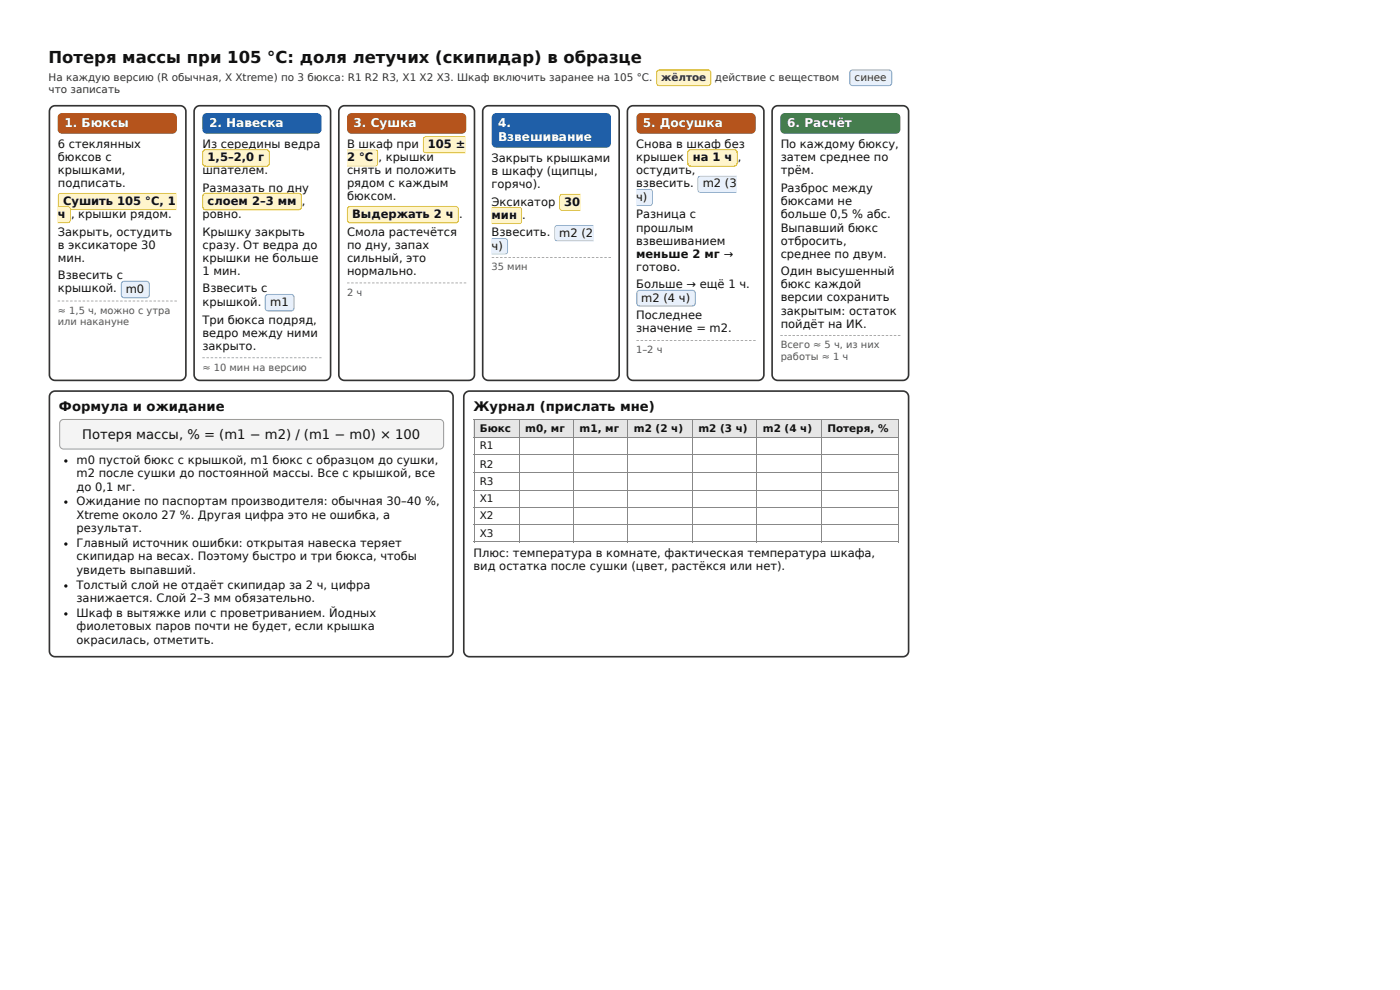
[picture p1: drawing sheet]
<svg xmlns="http://www.w3.org/2000/svg" width="297mm" height="210mm" viewBox="0 0 297 210" stroke-linecap="round" stroke-linejoin="round" font-family="sans-serif">
<path d="M139.6 15l.5-.2h10.3a.7 .7 0 0 1 .7 .7v2.1a.7 .7 0 0 1-.7 .7h-10.3a.7 .7 0 0 1-.7-.7v-2.1z" fill="#fff5cc"/>
<path d="M139.6 15l.5-.1h10.3a.61 .61 0 0 1 .6 .6v2.1a.61 .61 0 0 1-.6 .6h-10.3a.61 .61 0 0 1-.6-.6v-2.1z" fill="none" stroke="#d4b400" stroke-width=".21"/>
<path d="M180.6 15l.5-.2h7.7a.7 .7 0 0 1 .7 .7v2.1a.7 .7 0 0 1-.7 .7h-7.7a.7 .7 0 0 1-.7-.7v-2.1z" fill="#e8f0fb"/>
<path d="M180.7 15l.4-.1h7.7a.61 .61 0 0 1 .6 .6v2.1a.61 .61 0 0 1-.6 .6h-7.7a.61 .61 0 0 1-.6-.6v-2.1z" fill="none" stroke="#7a9cc6" stroke-width=".21"/>
<path d="M10.9 83.4l.8-.4h83.3a1.22 1.22 0 0 1 1.2 1.3v53.9a1.22 1.22 0 0 1-1.2 1.3h-83.3a1.22 1.22 0 0 1-1.2-1.3v-53.9z" fill="none" stroke="#333" stroke-width=".35"/>
<path d="M12.9 89.3l.6-.2h79.9a.84 .84 0 0 1 .8 .8v4.6a.84 .84 0 0 1-.8 .9h-79.9a.84 .84 0 0 1-.8-.9v-4.6z" fill="#f4f4f4"/>
<path d="M12.9 89.3l.6-.2h79.9a.84 .84 0 0 1 .8 .8v4.6a.84 .84 0 0 1-.8 .9h-79.9a.84 .84 0 0 1-.8-.9v-4.6z" fill="none" stroke="#999" stroke-width=".21"/>
<g fill="#111">
<circle cx="14" cy="97.9" r=".35"/>
<circle cx="14" cy="106.6" r=".35"/>
<circle cx="14" cy="115.5" r=".35"/>
<circle cx="14" cy="124.4" r=".35"/>
<circle cx="14" cy="130.4" r=".35"/>
</g>
<path d="M98.9 83.4l.8-.4h92.1a1.22 1.22 0 0 1 1.2 1.3v53.9a1.22 1.22 0 0 1-1.2 1.3h-92.1a1.22 1.22 0 0 1-1.2-1.3v-53.9z" fill="none" stroke="#333" stroke-width=".35"/>
<g fill="#e6e6e6">
<path d="M100.6 89.2h9.8v3.6h-9.8z"/>
<path d="M110.4 89.2h11.5v3.6h-11.5z"/>
<path d="M121.9 89.2h11.5v3.6h-11.5z"/>
<path d="M133.4 89.2h13.7v3.6h-13.7z"/>
<path d="M147.1 89.2h13.7v3.6h-13.7z"/>
<path d="M160.8 89.2h13.7v3.6h-13.7z"/>
<path d="M174.5 89.2h16.4v3.6h-16.4z"/>
</g>
<g fill="none" stroke="#888" stroke-width=".21">
<path d="M100.6 89.1h90.3M100.6 92.9h90.3M100.6 96.6h90.3M100.7 89v26.2M110.3 89v26.2M121.8 89v26.2M133.3 89v26.2M147.1 89v26.2M160.8 89v26.2M174.6 89v26.2M190.8 89v26.2M100.6 100.2h90.3"/>
<path d="M100.6 104.1h90.3M100.6 107.8h90.3M100.6 111.4h90.3M100.6 115.1h90.3"/>
</g>
<path d="M10.9 22.8l.8-.3h26.6a1.22 1.22 0 0 1 1.2 1.2v55.9a1.22 1.22 0 0 1-1.2 1.2h-26.6a1.22 1.22 0 0 1-1.2-1.2v-55.9z" fill="none" stroke="#333" stroke-width=".35"/>
<path d="M12.5 24.3l.7-.3h23.4a.93 .93 0 0 1 1 1v2.5a.93 .93 0 0 1-1 .9h-23.4a.93 .93 0 0 1-1-.9v-2.5z" fill="#b5541c"/>
<path d="M12.2 63.8h.6v.2h-.6zM13.1 63.8h.5v.2h-.5zM14 63.8h.5v.2h-.5zM14.9 63.8h.5v.2h-.5zM15.8 63.8h.5v.2h-.5zM16.7 63.8h.5v.2h-.5zM17.6 63.8h.5v.2h-.5zM18.4 63.8h.6v.2h-.6zM19.3 63.8h.5v.2h-.5zM20.2 63.8h.5v.2h-.5zM21.1 63.8h.5v.2h-.5zM22 63.8h.5v.2h-.5zM22.9 63.8h.5v.2h-.5zM23.8 63.8h.5v.2h-.5zM24.6 63.8h.6v.2h-.6zM25.5 63.8h.5v.2h-.5zM26.4 63.8h.5v.2h-.5zM27.3 63.8h.5v.2h-.5zM28.2 63.8h.5v.2h-.5zM29.1 63.8h.5v.2h-.5zM30 63.8h.5v.2h-.5zM30.8 63.8h.6v.2h-.6zM31.7 63.8h.5v.2h-.5zM32.6 63.8h.5v.2h-.5zM33.5 63.8h.5v.2h-.5zM34.4 63.8h.5v.2h-.5zM35.3 63.8h.5v.2h-.5zM36.2 63.8h.5v.2h-.5zM37 63.8h.6v.2h-.6z" fill="#999"/>
<path d="M12.4 41.2l.5-.2h24.5v3.6h-24.5a.7 .7 0 0 1-.7-.7v-2.2z" fill="#fff5cc"/>
<g fill="#d4b400">
<path d="M12.2 41h25.2v.4h-25.2z"/>
<path d="M12.2 44.1h25.2v.5h-25.2z"/>
<path d="M12.2 41h.5v3.6h-.5z"/>
</g>
<path d="M12.2 43.8h2.1a.7 .7 0 0 1 .7 .7v2.2a.7 .7 0 0 1-.7 .7h-2.1z" fill="#fff5cc"/>
<g fill="#d4b400">
<path d="M12.2 43.8h2.8v.4h-2.8z"/>
<path d="M12.2 46.9h2.8v.5h-2.8z"/>
<path d="M14.5 43.8h.5v3.6h-.5z"/>
</g>
<path d="M25.9 59.9l.5-.3h4.7a.7 .7 0 0 1 .7 .7v2.3a.7 .7 0 0 1-.7 .7h-4.7a.7 .7 0 0 1-.7-.7v-2.3z" fill="#e8f0fb"/>
<path d="M26 59.9l.4-.2h4.7a.61 .61 0 0 1 .6 .6v2.3a.61 .61 0 0 1-.6 .6h-4.7a.61 .61 0 0 1-.6-.6v-2.3z" fill="none" stroke="#7a9cc6" stroke-width=".21"/>
<path d="M41.6 22.8l.8-.3h26.6a1.22 1.22 0 0 1 1.2 1.2v55.9a1.22 1.22 0 0 1-1.2 1.2h-26.6a1.22 1.22 0 0 1-1.2-1.2v-55.9z" fill="none" stroke="#333" stroke-width=".35"/>
<path d="M43.2 24.3l.7-.3h23.5a.93 .93 0 0 1 .9 1v2.5a.93 .93 0 0 1-.9 .9h-23.5a.93 .93 0 0 1-.9-.9v-2.5z" fill="#1f5fa8"/>
<path d="M43 75.9h.5v.2h-.5zM43.9 75.9h.5v.2h-.5zM44.7 75.9h.6v.2h-.6zM45.6 75.9h.6v.2h-.6zM46.5 75.9h.5v.2h-.5zM47.4 75.9h.5v.2h-.5zM48.3 75.9h.5v.2h-.5zM49.2 75.9h.5v.2h-.5zM50.1 75.9h.5v.2h-.5zM50.9 75.9h.6v.2h-.6zM51.8 75.9h.6v.2h-.6zM52.7 75.9h.5v.2h-.5zM53.6 75.9h.5v.2h-.5zM54.5 75.9h.5v.2h-.5zM55.4 75.9h.5v.2h-.5zM56.3 75.9h.5v.2h-.5zM57.1 75.9h.6v.2h-.6zM58 75.9h.6v.2h-.6zM58.9 75.9h.5v.2h-.5zM59.8 75.9h.5v.2h-.5zM60.7 75.9h.5v.2h-.5zM61.6 75.9h.5v.2h-.5zM62.5 75.9h.5v.2h-.5zM63.3 75.9h.6v.2h-.6zM64.2 75.9h.6v.2h-.6zM65.1 75.9h.5v.2h-.5zM66 75.9h.5v.2h-.5zM66.9 75.9h.5v.2h-.5zM67.8 75.9h.5v.2h-.5z" fill="#999"/>
<path d="M43.2 31.9l.5-.2h12.9a.7 .7 0 0 1 .7 .7v2.3a.7 .7 0 0 1-.7 .7h-12.9a.7 .7 0 0 1-.7-.7v-2.3z" fill="#fff5cc"/>
<path d="M43.2 32l.5-.2h12.9a.61 .61 0 0 1 .6 .6v2.3a.61 .61 0 0 1-.6 .6h-12.9a.61 .61 0 0 1-.6-.6v-2.3z" fill="none" stroke="#d4b400" stroke-width=".21"/>
<path d="M43.2 41.2l.5-.2h19.7a.7 .7 0 0 1 .7 .7v2.2a.7 .7 0 0 1-.7 .7h-19.7a.7 .7 0 0 1-.7-.7v-2.2z" fill="#fff5cc"/>
<path d="M43.2 41.2l.5-.1h19.7a.61 .61 0 0 1 .6 .6v2.2a.61 .61 0 0 1-.6 .6h-19.7a.61 .61 0 0 1-.6-.6v-2.2z" fill="none" stroke="#d4b400" stroke-width=".21"/>
<path d="M56.4 62.6l.5-.2h4.9a.7 .7 0 0 1 .7 .7v2.3a.7 .7 0 0 1-.7 .7h-4.9a.7 .7 0 0 1-.7-.7v-2.3z" fill="#e8f0fb"/>
<path d="M56.5 62.7l.4-.2h4.9a.61 .61 0 0 1 .6 .6v2.3a.61 .61 0 0 1-.6 .6h-4.9a.61 .61 0 0 1-.6-.6v-2.3z" fill="none" stroke="#7a9cc6" stroke-width=".21"/>
<path d="M72.3 22.8l.9-.3h26.4a1.22 1.22 0 0 1 1.2 1.2v55.9a1.22 1.22 0 0 1-1.2 1.2h-26.4a1.22 1.22 0 0 1-1.2-1.2v-55.9z" fill="none" stroke="#333" stroke-width=".35"/>
<path d="M74 24.3l.6-.3h23.5a.93 .93 0 0 1 .9 1v2.5a.93 .93 0 0 1-.9 .9h-23.5a.93 .93 0 0 1-.9-.9v-2.5z" fill="#b5541c"/>
<path d="M73.7 60h.5v.2h-.5zM74.6 60h.5v.2h-.5zM75.5 60h.5v.2h-.5zM76.4 60h.5v.2h-.5zM77.3 60h.5v.2h-.5zM78.1 60h.6v.2h-.6zM79 60h.5v.2h-.5zM79.9 60h.5v.2h-.5zM80.8 60h.5v.2h-.5zM81.7 60h.5v.2h-.5zM82.6 60h.5v.2h-.5zM83.4 60h.6v.2h-.6zM84.3 60h.6v.2h-.6zM85.2 60h.5v.2h-.5zM86.1 60h.5v.2h-.5zM87 60h.5v.2h-.5zM87.9 60h.5v.2h-.5zM88.8 60h.5v.2h-.5zM89.6 60h.6v.2h-.6zM90.5 60h.6v.2h-.6zM91.4 60h.5v.2h-.5zM92.3 60h.5v.2h-.5zM93.2 60h.5v.2h-.5zM94.1 60h.5v.2h-.5zM95 60h.5v.2h-.5zM95.8 60h.6v.2h-.6zM96.7 60h.6v.2h-.6zM97.6 60h.5v.2h-.5zM98.5 60h.5v.2h-.5z" fill="#999"/>
<path d="M90 29.1l.5-.2h8.4v3.7h-8.4a.7 .7 0 0 1-.7-.7v-2.3z" fill="#fff5cc"/>
<g fill="#d4b400">
<path d="M89.8 28.9h9.1v.5h-9.1z"/>
<path d="M89.8 32.1h9.1v.5h-9.1z"/>
<path d="M89.8 28.9h.5v3.7h-.5z"/>
</g>
<path d="M73.7 31.7h5.9a.7 .7 0 0 1 .7 .7v2.3a.7 .7 0 0 1-.7 .7h-5.9z" fill="#fff5cc"/>
<g fill="#d4b400">
<path d="M73.7 31.7h6.6v.5h-6.6z"/>
<path d="M73.7 34.9h6.6v.5h-6.6z"/>
<path d="M79.9 31.7h.4v3.7h-.4z"/>
</g>
<path d="M73.9 44l.5-.2h22.4a.7 .7 0 0 1 .7 .7v2.2a.7 .7 0 0 1-.7 .7h-22.4a.7 .7 0 0 1-.7-.7v-2.2z" fill="#fff5cc"/>
<path d="M74 44l.4-.2h22.4a.61 .61 0 0 1 .6 .7v2.2a.61 .61 0 0 1-.6 .6h-22.4a.61 .61 0 0 1-.6-.6v-2.2z" fill="none" stroke="#d4b400" stroke-width=".21"/>
<path d="M102.9 22.8l.8-.3h26.6a1.22 1.22 0 0 1 1.2 1.2v55.9a1.22 1.22 0 0 1-1.2 1.2h-26.6a1.22 1.22 0 0 1-1.2-1.2v-55.9z" fill="none" stroke="#333" stroke-width=".35"/>
<path d="M104.7 24.3l.7-.3h23.4a.93 .93 0 0 1 1 1v5.4a.93 .93 0 0 1-1 1h-23.4a.93 .93 0 0 1-1-1v-5.4z" fill="#1f5fa8"/>
<path d="M104.4 54.6h.6v.2h-.6zM105.3 54.6h.6v.2h-.6zM106.2 54.6h.5v.2h-.5zM107.1 54.6h.5v.2h-.5zM108 54.6h.5v.2h-.5zM108.9 54.6h.5v.2h-.5zM109.8 54.6h.5v.2h-.5zM110.6 54.6h.6v.2h-.6zM111.5 54.6h.6v.2h-.6zM112.4 54.6h.5v.2h-.5zM113.3 54.6h.5v.2h-.5zM114.2 54.6h.5v.2h-.5zM115.1 54.6h.5v.2h-.5zM116 54.6h.5v.2h-.5zM116.8 54.6h.6v.2h-.6zM117.7 54.6h.5v.2h-.5zM118.6 54.6h.5v.2h-.5zM119.5 54.6h.5v.2h-.5zM120.4 54.6h.5v.2h-.5zM121.3 54.6h.5v.2h-.5zM122.2 54.6h.5v.2h-.5zM123 54.6h.6v.2h-.6zM123.9 54.6h.5v.2h-.5zM124.8 54.6h.5v.2h-.5zM125.7 54.6h.5v.2h-.5zM126.6 54.6h.5v.2h-.5zM127.5 54.6h.5v.2h-.5zM128.4 54.6h.5v.2h-.5zM129.2 54.6h.6v.2h-.6z" fill="#999"/>
<path d="M119 41.3l.5-.2h3.9v3.7h-3.9a.7 .7 0 0 1-.7-.7v-2.3z" fill="#fff5cc"/>
<g fill="#d4b400">
<path d="M118.8 41.1h4.5v.5h-4.5z"/>
<path d="M118.8 44.3h4.5v.5h-4.5z"/>
<path d="M118.8 41.1h.4v3.7h-.4z"/>
</g>
<path d="M104.4 43.9h5.8a.7 .7 0 0 1 .7 .7v2.3a.7 .7 0 0 1-.7 .7h-5.8z" fill="#fff5cc"/>
<g fill="#d4b400">
<path d="M104.4 43.9h6.5v.5h-6.5z"/>
<path d="M104.4 47.1h6.5v.5h-6.5z"/>
<path d="M110.4 43.9h.5v3.7h-.5z"/>
</g>
<path d="M117.9 48l.5-.2h7.7v3.5h-7.7a.7 .7 0 0 1-.7-.7v-2.1z" fill="#e8f0fb"/>
<g fill="#7a9cc6">
<path d="M117.7 47.8h8.4v.5h-8.4z"/>
<path d="M117.7 50.8h8.4v.5h-8.4z"/>
<path d="M117.7 47.8h.5v3.5h-.5z"/>
</g>
<path d="M104.4 50.6h2.8a.7 .7 0 0 1 .7 .7v2.1a.7 .7 0 0 1-.7 .7h-2.8z" fill="#e8f0fb"/>
<g fill="#7a9cc6">
<path d="M104.4 50.6h3.5v.5h-3.5z"/>
<path d="M104.4 53.6h3.5v.5h-3.5z"/>
<path d="M107.4 50.6h.5v3.5h-.5z"/>
</g>
<path d="M133.6 22.8l.9-.3h26.5a1.22 1.22 0 0 1 1.2 1.2v55.9a1.22 1.22 0 0 1-1.2 1.2h-26.5a1.22 1.22 0 0 1-1.2-1.2v-55.9z" fill="none" stroke="#333" stroke-width=".35"/>
<path d="M135.4 24.3l.7-.3h23.5a.93 .93 0 0 1 .9 1v2.5a.93 .93 0 0 1-.9 .9h-23.5a.93 .93 0 0 1-.9-.9v-2.5z" fill="#b5541c"/>
<path d="M135.2 72.2h.5v.2h-.5zM136.1 72.2h.5v.2h-.5zM136.9 72.2h.6v.2h-.6zM137.8 72.2h.6v.2h-.6zM138.7 72.2h.5v.2h-.5zM139.6 72.2h.5v.2h-.5zM140.5 72.2h.5v.2h-.5zM141.4 72.2h.5v.2h-.5zM142.3 72.2h.5v.2h-.5zM143.1 72.2h.6v.2h-.6zM144 72.2h.6v.2h-.6zM144.9 72.2h.5v.2h-.5zM145.8 72.2h.5v.2h-.5zM146.7 72.2h.5v.2h-.5zM147.6 72.2h.5v.2h-.5zM148.5 72.2h.5v.2h-.5zM149.3 72.2h.6v.2h-.6zM150.2 72.2h.6v.2h-.6zM151.1 72.2h.5v.2h-.5zM152 72.2h.5v.2h-.5zM152.9 72.2h.5v.2h-.5zM153.8 72.2h.5v.2h-.5zM154.7 72.2h.5v.2h-.5zM155.5 72.2h.6v.2h-.6zM156.4 72.2h.6v.2h-.6zM157.3 72.2h.5v.2h-.5zM158.2 72.2h.5v.2h-.5zM159.1 72.2h.5v.2h-.5zM160 72.2h.5v.2h-.5z" fill="#999"/>
<path d="M146.2 31.9l.5-.2h9.3a.7 .7 0 0 1 .7 .7v2.3a.7 .7 0 0 1-.7 .7h-9.3a.7 .7 0 0 1-.7-.7v-2.3z" fill="#fff5cc"/>
<path d="M146.3 32l.4-.2h9.3a.61 .61 0 0 1 .6 .6v2.3a.61 .61 0 0 1-.6 .6h-9.3a.61 .61 0 0 1-.6-.6v-2.3z" fill="none" stroke="#d4b400" stroke-width=".21"/>
<path d="M148.3 37.5l.5-.2h7.7v3.7h-7.7a.7 .7 0 0 1-.7-.7v-2.3z" fill="#e8f0fb"/>
<g fill="#7a9cc6">
<path d="M148.1 37.3h8.4v.5h-8.4z"/>
<path d="M148.1 40.5h8.4v.5h-8.4z"/>
<path d="M148.1 37.3h.5v3.7h-.5z"/>
</g>
<path d="M135.1 40.1h2.9a.7 .7 0 0 1 .7 .7v2.3a.7 .7 0 0 1-.7 .7h-2.9z" fill="#e8f0fb"/>
<g fill="#7a9cc6">
<path d="M135.2 40.1h3.5v.5h-3.5z"/>
<path d="M135.2 43.3h3.5v.5h-3.5z"/>
<path d="M138.2 40.1h.5v3.7h-.5z"/>
</g>
<path d="M135.4 61.8l.5-.2h11.2a.7 .7 0 0 1 .6 .7v2.1a.7 .7 0 0 1-.6 .7h-11.2a.7 .7 0 0 1-.7-.7v-2.1z" fill="#e8f0fb"/>
<path d="M135.4 61.8l.5-.1h11.2a.61 .61 0 0 1 .6 .6v2.1a.61 .61 0 0 1-.6 .6h-11.2a.61 .61 0 0 1-.6-.6v-2.1z" fill="none" stroke="#7a9cc6" stroke-width=".21"/>
<path d="M164.3 22.8l.9-.3h26.6a1.22 1.22 0 0 1 1.2 1.2v55.9a1.22 1.22 0 0 1-1.2 1.2h-26.6a1.22 1.22 0 0 1-1.2-1.2v-55.9z" fill="none" stroke="#333" stroke-width=".35"/>
<path d="M166 24.3l.7-.3h23.6a.93 .93 0 0 1 .9 1v2.5a.93 .93 0 0 1-.9 .9h-23.6a.93 .93 0 0 1-1-.9v-2.5z" fill="#3a7d44"/>
<path d="M165.7 71.2h.6v.1h-.6zM166.6 71.2h.5v.1h-.5zM167.5 71.2h.5v.1h-.5zM168.3 71.2h.5v.1h-.5zM169.2 71.2h.5v.1h-.5zM170 71.2h.6v.1h-.6zM170.9 71.2h.5v.1h-.5zM171.8 71.2h.5v.1h-.5zM172.6 71.2h.5v.1h-.5zM173.5 71.2h.5v.1h-.5zM174.3 71.2h.6v.1h-.6zM175.2 71.2h.5v.1h-.5zM176.1 71.2h.5v.1h-.5zM176.9 71.2h.6v.1h-.6zM177.8 71.2h.5v.1h-.5zM178.7 71.2h.5v.1h-.5zM179.5 71.2h.5v.1h-.5zM180.4 71.2h.5v.1h-.5zM181.2 71.2h.6v.1h-.6zM182.1 71.2h.5v.1h-.5zM183 71.2h.5v.1h-.5zM183.8 71.2h.5v.1h-.5zM184.7 71.2h.5v.1h-.5zM185.5 71.2h.6v.1h-.6zM186.4 71.2h.5v.1h-.5zM187.3 71.2h.5v.1h-.5zM188.1 71.2h.5v.1h-.5zM189 71.2h.5v.1h-.5zM189.8 71.2h.6v.1h-.6zM190.7 71.2h.5v.1h-.5z" fill="#999"/>
<text font-size="3.5" fill="#111" x="10.3" y="13.4">Потеря массы при 105 °C: доля летучих (скипидар) в образце</text>
<g font-size="2.8" fill="#111">
<text x="12.5" y="87.2">Формула и ожидание</text>
<text x="100.6" y="87.2">Журнал (прислать мне)</text>
<text x="17.4" y="93.2">Потеря массы, % = (m1 − m2) / (m1 − m0) × 100</text>
</g>
<g font-size="2.6" fill="#fff">
<text x="13.7" y="27">1. Бюксы</text>
<text x="44.4" y="27">2. Навеска</text>
<text x="75.1" y="27">3. Сушка</text>
<text x="105.8" y="27">4.</text>
<text x="105.8" y="30">Взвешивание</text>
<text x="136.5" y="27">5. Досушка</text>
<text x="167.2" y="27">6. Расчёт</text>
</g>
<g font-size="2.4" fill="#111">
<text x="12.3" y="31.4">6 стеклянных</text>
<text x="12.3" y="34.2">бюксов с</text>
<text x="43" y="31.4">Из середины ведра</text>
<text x="44.1" y="34.2">1,5–2,0 г</text>
<text x="73.7" y="31.4">В шкаф при</text>
<text x="73.7" y="34.2">2 °C</text>
<text x="80.4" y="34.2">, крышки</text>
<text x="90.9" y="31.4">105 ±</text>
<text x="104.4" y="34.3">Закрыть крышками</text>
<text x="135.1" y="31.4">Снова в шкаф без</text>
<text x="135.1" y="34.2">крышек</text>
<text x="147.2" y="34.2">на 1 ч</text>
<text x="156.7" y="34.2">,</text>
<text x="165.8" y="31.4">По каждому бюксу,</text>
<text x="165.8" y="34.2">затем среднее по</text>
<text x="12.3" y="36.9">крышками,</text>
<text x="12.3" y="39.7">подписать.</text>
<text x="43" y="36.9">шпателем.</text>
<text x="43" y="40.8">Размазать по дну</text>
<text x="73.7" y="36.9">снять и положить</text>
<text x="73.7" y="39.7">рядом с каждым</text>
<text x="104.4" y="37.1">в шкафу (щипцы,</text>
<text x="104.4" y="39.9">горячо).</text>
<text x="135.1" y="36.9">остудить,</text>
<text x="135.1" y="39.7">взвесить.</text>
<text x="149.3" y="39.8">m2 (3</text>
<text x="165.8" y="36.9">трём.</text>
<text x="165.8" y="40.8">Разброс между</text>
<text x="12.3" y="46.3">ч</text>
<text x="13.4" y="43.5">Сушить 105 °C, 1</text>
<text x="15.1" y="46.4">, крышки рядом.</text>
<text x="43" y="46.4">ровно.</text>
<text x="44.1" y="43.5">слоем 2–3 мм</text>
<text x="64.1" y="43.6">,</text>
<text x="73.7" y="42.5">бюксом.</text>
<text x="74.8" y="46.3">Выдержать 2 ч</text>
<text x="97.5" y="46.4">.</text>
<text x="104.4" y="43.8">Эксикатор</text>
<text x="104.4" y="46.4">мин</text>
<text x="110.9" y="46.6">.</text>
<text x="119.8" y="43.6">30</text>
<text x="135.1" y="42.6">ч)</text>
<text x="135.1" y="46.4">Разница с</text>
<text x="165.8" y="43.6">бюксами не</text>
<text x="165.8" y="46.4">больше 0,5 % абс.</text>
<text x="12.3" y="50">Закрыть, остудить</text>
<text x="12.3" y="52.8">в эксикаторе 30</text>
<text x="43" y="50">Крышку закрыть</text>
<text x="43" y="52.8">сразу. От ведра до</text>
<text x="73.7" y="50">Смола растечётся</text>
<text x="73.7" y="52.8">по дну, запах</text>
<text x="104.4" y="50.2">Взвесить.</text>
<text x="104.4" y="53.1">ч)</text>
<text x="118.8" y="50.3">m2 (2</text>
<text x="135.1" y="49.2">прошлым</text>
<text x="135.1" y="52">взвешиванием</text>
<text x="165.8" y="49.2">Выпавший бюкс</text>
<text x="165.8" y="52">отбросить,</text>
<text x="12.3" y="55.6">мин.</text>
<text x="12.3" y="59.3">Взвесить с</text>
<text x="43" y="55.6">крышки не больше</text>
<text x="43" y="58.4">1 мин.</text>
<text x="73.7" y="55.6">сильный, это</text>
<text x="73.7" y="58.4">нормально.</text>
<text x="135.1" y="54.8">меньше 2 мг →</text>
<text x="135.1" y="57.6">готово.</text>
<text x="165.8" y="54.8">среднее по двум.</text>
<text x="165.8" y="58.4">Один высушенный</text>
<text x="12.3" y="62.1">крышкой.</text>
<text x="26.7" y="62.1">m0</text>
<text x="43" y="62.1">Взвесить с</text>
<text x="43" y="64.9">крышкой.</text>
<text x="57.4" y="64.9">m1</text>
<text x="135.1" y="61.2">Больше → ещё 1 ч.</text>
<text x="136.2" y="64.1">m2 (4 ч)</text>
<text x="165.8" y="61.2">бюкс каждой</text>
<text x="165.8" y="64">версии сохранить</text>
<text x="43" y="68.7">Три бюкса подряд,</text>
<text x="43" y="71.5">ведро между ними</text>
<text x="135.1" y="67.7">Последнее</text>
<text x="135.1" y="70.5">значение = m2.</text>
<text x="165.8" y="66.8">закрытым: остаток</text>
<text x="165.8" y="69.6">пойдёт на ИК.</text>
<text x="43" y="74.3">закрыто.</text>
<text x="16.3" y="98.6">m0 пустой бюкс с крышкой, m1 бюкс с образцом до сушки,</text>
<text x="16.3" y="101.4">m2 после сушки до постоянной массы. Все с крышкой, все</text>
<text x="16.3" y="104.2">до 0,1 мг.</text>
<text x="16.3" y="107.3">Ожидание по паспортам производителя: обычная 30–40 %,</text>
<text x="16.3" y="110.1">Xtreme около 27 %. Другая цифра это не ошибка, а</text>
<text x="16.3" y="112.9">результат.</text>
<text x="16.3" y="116.2">Главный источник ошибки: открытая навеска теряет</text>
<text x="16.3" y="119">скипидар на весах. Поэтому быстро и три бюкса, чтобы</text>
<text x="100.6" y="118.3">Плюс: температура в комнате, фактическая температура шкафа,</text>
<text x="16.3" y="121.8">увидеть выпавший.</text>
<text x="16.3" y="125.1">Толстый слой не отдаёт скипидар за 2 ч, цифра</text>
<text x="100.6" y="121.1">вид остатка после сушки (цвет, растёкся или нет).</text>
<text x="16.3" y="127.9">занижается. Слой 2–3 мм обязательно.</text>
<text x="16.3" y="131.1">Шкаф в вытяжке или с проветриванием. Йодных</text>
<text x="16.3" y="133.9">фиолетовых паров почти не будет, если крышка</text>
<text x="16.3" y="136.7">окрасилась, отметить.</text>
</g>
<g font-size="2.2" fill="#333">
<text x="10.3" y="17.2">На каждую версию (R обычная, X Xtreme) по 3 бюкса: R1 R2 R3, X1 X2 X3. Шкаф включить заранее на 105 °C.</text>
<text x="140.4" y="17.3">жёлтое</text>
<text x="151.8" y="17.2">действие с веществом</text>
<text x="181.5" y="17.3">синее</text>
<text x="10.3" y="19.8">что записать</text>
</g>
<g font-size="2.2" fill="#111">
<text x="101.9" y="91.8">Бюкс</text>
<text x="101.9" y="95.4">R1</text>
<text x="111.6" y="91.8">m0, мг</text>
<text x="123.1" y="91.8">m1, мг</text>
<text x="134.6" y="91.8">m2 (2 ч)</text>
<text x="148.3" y="91.8">m2 (3 ч)</text>
<text x="162" y="91.8">m2 (4 ч)</text>
<text x="175.7" y="91.8">Потеря, %</text>
<text x="101.9" y="99.3">R2</text>
<text x="101.9" y="103">R3</text>
<text x="101.9" y="106.6">X1</text>
<text x="101.9" y="110.3">X2</text>
<text x="101.9" y="114.1">X3</text>
</g>
<g font-size="2.1" fill="#555">
<text x="104.4" y="57.4">35 мин</text>
<text x="73.7" y="62.8">2 ч</text>
<text x="12.3" y="66.6">≈ 1,5 ч, можно с утра</text>
<text x="12.3" y="69.1">или накануне</text>
<text x="135.1" y="75">1–2 ч</text>
<text x="165.8" y="74">Всего ≈ 5 ч, из них</text>
<text x="165.8" y="76.4">работы ≈ 1 ч</text>
<text x="43" y="78.7">≈ 10 мин на версию</text>
</g>
</svg>
